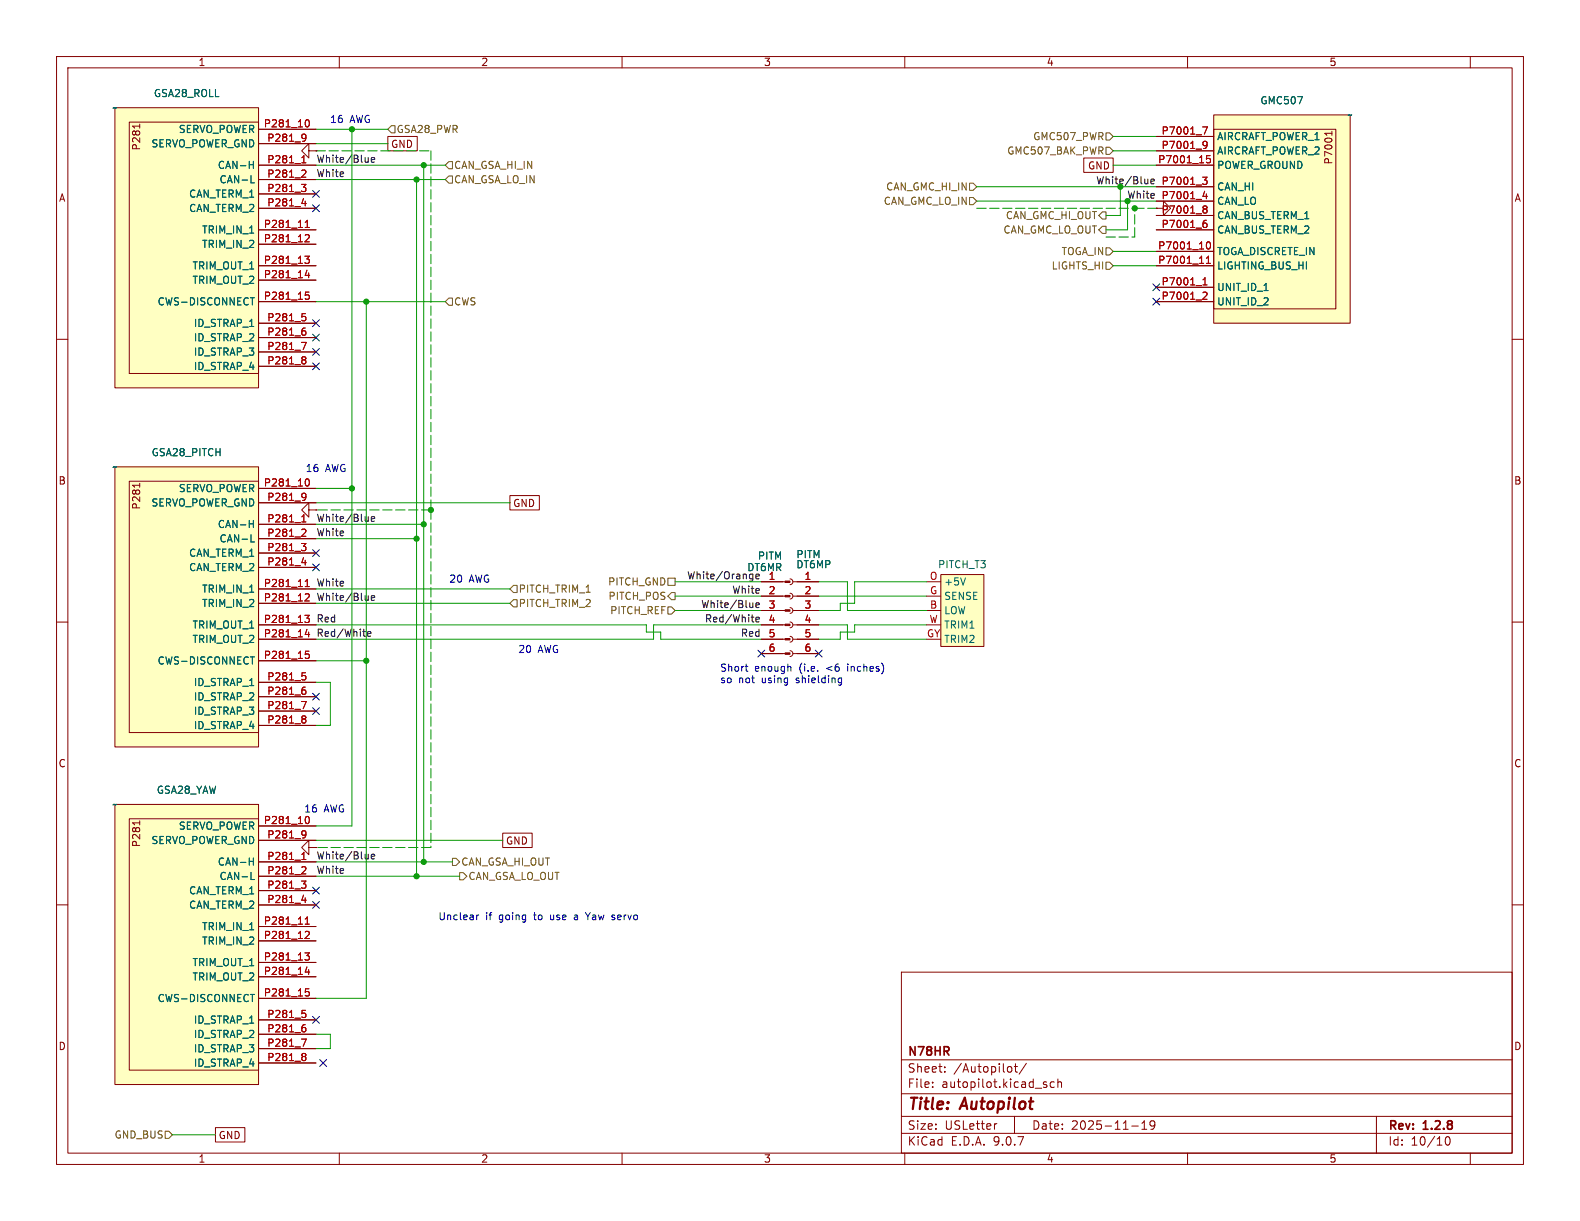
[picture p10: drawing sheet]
<svg xmlns="http://www.w3.org/2000/svg" width="279mm" height="216mm" viewBox="0 0 279 216" stroke-linecap="round" stroke-linejoin="round" font-family="sans-serif">
<g fill="none" stroke="#840000" stroke-width=".18">
<path d="M10 10h259.4v195.9h-259.4zM12 12h255.4v191.9h-255.4zM60 10v2M110 10v2M160 10v2M210 10v2M260 10v2M10 60h2M267.4 60h2M10 110h2M267.4 110h2M10 160h2"/>
<path d="M159.4 171.9h108v32h-108zM267.4 160h2M159.4 197.4h108M159.4 193.4h108M159.4 187.4h108M164.9 192.1v.2M164.9 191.4v.1M167.1 189.4v.2M167.1 188.7v.1M176.3 198.7l-.3 .1M178.6 188.6l.3 .3v.4l-.3 .3M179.4 188.6h.5"/>
<path d="M179.4 197.4v3M179.6 188.1v1.3l.3 .2M181.5 188l-1.3 1.9M184.7 191.8l.4 .1v.2l-.2 .2h-.3M184.7 191.3l.4 .1M186.4 191.4l-.4-.1-.3 .3v.4l.2 .2h.5M187.1 191.4l.2-.1 .3 .1 .1 .9M187.1 190.8v1.5M200.1 199.1h1.2M201.9 199.7h.9M201.9 198.6l.5-.4v1.5M204.2 198.8l-.3 .3h-.3l-.2-.3 .1-.5 .4-.1 .2 .1a.99 .99 0 0 1-.3 1.4h-.3"/>
<path d="M243.4 197.4v6.5M60 203.9v2M110 203.9v2M159.4 200.4h108M160 203.9v2M210 203.9v2M255.7 201.1l.2-.1a.81 .81 0 0 1 .6 .6 .81 .81 0 0 1-.3 .8l-.1 .1a.81 .81 0 0 1-.4-1.4zM260 203.9v2"/>
</g>
<g fill="#ffffc2">
<path d="M214.6 20.3h24.2v36.9h-24.2z"/>
<path d="M214.6 22.9h21.6v31.7h-21.6z"/>
</g>
<g fill="none" stroke="#840000" stroke-width=".18">
<path d="M204.5 24.1h10.1M204.5 26.7h10.1M204.5 29.2h10.1M204.5 33h10.1M204.5 35.6h10.1M204.5 38.1h10.1M214.6 20.3h24.2v36.9h-24.2zM214.6 22.9h21.6v31.7h-21.6zM235.5 23.2v.7M235.5 23.6h-1.2l.3 .2M204.5 40.6h10.1M204.5 44.5h10.1"/>
<path d="M204.5 47h10.1M204.5 50.8h10.1M204.5 53.3h10.1"/>
</g>
<g fill="none" stroke="#a90000" stroke-width=".18">
<path d="M212.7 22.4h.8l-.5 1.3M212.7 31.3h.8l-.5 .5 .4 .1 .1 .5-.3 .2h-.4M212.8 25h.4l.2 .1a.84 .84 0 0 1-.3 1.2h-.3M212.8 36.5l.4-.1 .2 .1 .1 .2-.3 .3M212.8 39.5l.4-.1 .3 .3-.2 .5h-.5M212.8 36.9l.2 .1M213 37h.2M213 37h-.2M213 33.8l-.3 .9h.8M213.2 37l.3 .2-.1 .4-.2 .1-.4-.1M213.3 34.3v.8M213.3 39l-.4 .1"/>
<path d="M213.5 25.5l-.3 .3-.4-.1M214 27.5h-.6l-.1 .6 .2-.1 .4 .1 .2 .1-.1 .5-.2 .1-.5-.1M212.7 50.4h.8M212.7 49.5l.4-.4v1.3M212.9 51.7h.4l.2 .3-.8 .9h.8M213.3 46.6h.8M213.3 45.7l.4-.4v1.3M213.5 42.8h.1a.68 .68 0 0 1 .5 .6 .68 .68 0 0 1-.5 .6 .84 .84 0 0 1-.1-1.2z"/>
</g>
<g fill="#ffffc2">
<path d="M20.3 82.6h25.4v49.5h-25.4z"/>
<path d="M22.9 85.1h22.8v44.4h-22.8z"/>
</g>
<g fill="none" stroke="#840000" stroke-width=".18">
<path d="M20.3 82.6h25.4v49.5h-25.4zM22.9 85.1h22.8v44.4h-22.8zM24.7 85.4v.8M45.7 86.4h10.2M45.7 88.9h10.2M45.7 92.7h10.2M45.7 95.3h10.2M45.7 97.8h10.2M54.6 90.2v-1.3l-1.3 1.3 1.3 1.2v-1.2h1.3M55.9 90.2h.1M45.7 100.3h10.2M45.7 104.1h10.2"/>
<path d="M45.7 106.7h10.2M45.7 110.5h10.2M45.7 113h10.2M45.7 116.8h10.2M45.7 120.7h10.2M45.7 123.2h10.2M45.7 125.7h10.2M45.7 128.3h10.2M54.6 149.9v-1.3l-1.3 1.3 1.3 1.2v-1.2h1.3M55.9 149.9h.1"/>
</g>
<g fill="none" stroke="#a90000" stroke-width=".18">
<path d="M53.3 96.1h.8l-.4 .5 .3 .1 .1 .4-.2 .3h-.4M53.4 92.3h.7M53.4 99.5h.8M53.5 91.3l.2-.3v1.3M53.6 93.6h.4l.1 .3-.8 .9h.8M53.6 87.2l.4 .1a.84 .84 0 0 1-.3 1.2M54 99.1v.8M54.1 87.8l-.2 .2h-.3M54.2 84.7h.1a.68 .68 0 0 1 .4 .6 .68 .68 0 0 1-.4 .6h-.1M53.4 119h.6M53.6 119.4h.3l.2 .3-.1 .5h-.4M53.9 108.8h.8l-.4 .5 .3 .1 .1 .4-.2 .3h-.4"/>
<path d="M54 103.7h.7M54 102.8l.3-.3v1.2M54 115.2h.6M54.2 105l.4 .1 .1 .3-.8 .9h.8M54.2 115.6h.3l.2 .3-.1 .5h-.4M54.3 111.3l-.3 .9h.8M54.6 111.8v.8M53.3 124h.9l-.6 1.3M53.6 122h.3l.2 .2-.1 .5-.4 .1M53.6 126.6h.3l.2 .2-.2 .3M53.6 127.1h.3M53.7 121.5h.3"/>
<path d="M53.9 127.1l.2 .3v.2l-.1 .2-.4 .1"/>
</g>
<path d="M44.1 92.6h.7M44.4 95.8h.6M44.8 92v1.3M44.3 116.1h.7" fill="none" stroke="#006464" stroke-width=".18"/>
<path d="M166.4 101.6h7.6v12.7h-7.6z" fill="#ffffc2"/>
<path d="M163.8 102.9h2.6M163.8 105.4h2.6M163.8 108h2.6M166.4 101.6h7.6v12.7h-7.6z" fill="none" stroke="#840000" stroke-width=".18"/>
<path d="M170.7 102.2l-.4 1.2" fill="none" stroke="#006464" stroke-width=".18"/>
<g fill="#ffffc2">
<path d="M20.3 142.2h25.4v49.6h-25.4z"/>
<path d="M22.9 144.8h22.8v44.4h-22.8z"/>
</g>
<g fill="none" stroke="#840000" stroke-width=".18">
<path d="M54.6 26.7v-1.3l-1.3 1.3 1.3 1.2v-1.2h1.3M55.9 26.7h.1M20.3 142.2h25.4v49.6h-25.4zM22.9 144.8h22.8v44.4h-22.8zM24.7 145.1v.8M45.7 146.1h10.2M45.7 148.6h10.2M45.7 152.4h10.2M45.7 154.9h10.2M45.7 157.5h10.2M45.7 160h10.2M45.7 163.8h10.2"/>
<path d="M45.7 166.4h10.2M45.7 170.2h10.2M45.7 172.7h10.2M45.7 176.5h10.2M45.7 180.3h10.2M45.7 182.9h10.2M45.7 185.4h10.2M45.7 188h10.2"/>
</g>
<g fill="none" stroke="#a90000" stroke-width=".18">
<path d="M53.3 155.8h.8l-.4 .5 .3 .1 .1 .4-.2 .3h-.4M53.4 152h.7M53.4 159.2h.8M53.5 151l.2-.3v1.3M53.6 153.3h.4l.1 .3-.8 .9h.8M53.6 146.9l.4 .1a.84 .84 0 0 1-.3 1.2M54 158.8v.8M54.1 147.4l-.2 .3h-.3M54.6 144.5a.69 .69 0 0 1-.3 1.1h-.1M53.4 178.7h.6M53.6 179.1h.3l.2 .3-.1 .5h-.4M53.9 168.5h.8l-.4 .5 .3 .1 .1 .4-.2 .3h-.4"/>
<path d="M54 163.4h.7M54 162.5l.3-.4v1.3M54 174.8h.6M54.2 164.7h.4l.1 .3-.8 1h.8M54.2 175.3h.3l.2 .3-.1 .4-.4 .1M54.3 171l-.3 .9h.8M54.6 171.5v.8M53.3 183.7h.9l-.6 1.3M53.6 181.7h.3l.2 .2-.1 .4-.4 .2M53.6 186.3h.3l.2 .2-.2 .3M53.6 186.8h.3M53.7 181.2h.3"/>
<path d="M53.9 186.8l.2 .3v.2l-.1 .2h-.4"/>
</g>
<path d="M44.1 152.3h.7M44.4 155.5h.6M44.8 151.7v1.3M44.3 175.8h.7" fill="none" stroke="#006464" stroke-width=".18"/>
<g fill="#ffffc2">
<path d="M20.3 19.1h25.4v49.5h-25.4z"/>
<path d="M22.9 21.6h22.8v44.4h-22.8z"/>
</g>
<g fill="none" stroke="#840000" stroke-width=".18">
<path d="M20.3 19.1h25.4v49.5h-25.4zM22.9 21.6h22.8v44.4h-22.8zM24.7 21.9v.8M45.7 22.9h10.2M45.7 25.4h10.2M45.7 29.2h10.2M45.7 31.8h10.2M45.7 34.3h10.2M45.7 36.8h10.2M55.9 26.7h.1M68.6 24.1h5.2v2.6h-5.2zM191.6 27.9h5.2v2.6h-5.2z"/>
<path d="M204.5 36.8h1.2v-1.2l1.3 1.2-1.3 1.3v-1.3M204.5 36.8h.1M204.5 29.2h10.1M204.5 24.1h10.1M204.5 26.7h10.1M204.5 33h10.1M204.5 35.6h10.1M204.5 38.1h10.1M45.7 40.6h10.2M45.7 43.2h10.2M45.7 47h10.2M45.7 49.5h10.2"/>
<path d="M45.7 53.3h10.2M45.7 57.2h10.2M45.7 59.7h10.2M204.5 40.6h10.1M204.5 47h10.1M204.5 53.3h10.1M204.5 44.5h10.1M204.5 50.8h10.1M45.7 62.2h10.2M45.7 64.8h10.2M45.7 86.4h10.2M45.7 88.9h10.2"/>
<path d="M45.7 92.7h10.2M45.7 95.3h10.2M45.7 97.8h10.2M55.9 90.2h.1M90.2 87.6h5.2v2.6h-5.2zM45.7 110.5h10.2M45.7 113h10.2M45.7 100.3h10.2M45.7 104.1h10.2M45.7 106.7h10.2M45.7 116.8h10.2M134.6 102.9h4.2"/>
<path d="M134.6 105.4h4.2M134.6 108h4.2M134.6 110.5h4.2M134.6 113h4.2M134.6 115.6h4.2M139.7 102.4l.4 .1 .1 .4-.1 .3-.4 .2M139.7 104.9l.4 .2 .1 .3-.1 .4-.4 .1M139.7 107.4l.4 .2 .1 .4-.1 .3-.4 .2M139.7 110l.4 .1 .1 .4-.1 .3-.4 .2M139.7 112.5l.4 .2 .1 .3-.1 .4-.4 .1M139.7 115.1l.4 .1 .1 .4-.1 .3-.4 .2M140.2 102.9h4.6"/>
<path d="M140.2 105.4h4.6M140.2 108h4.6M140.2 110.5h4.6M140.2 113h4.6M140.2 115.6h4.6M45.7 120.7h10.2M45.7 123.2h10.2M45.7 125.7h10.2M45.7 128.3h10.2M45.7 146.1h10.2M45.7 148.6h10.2M45.7 152.4h10.2"/>
<path d="M45.7 154.9h10.2M45.7 157.5h10.2M55.9 149.9h.1M88.9 147.3h5.2v2.6h-5.2zM45.7 160h10.2M45.7 163.8h10.2M45.7 166.4h10.2M45.7 170.2h10.2M45.7 172.7h10.2M45.7 176.5h10.2M38.1 199.4h5.2v2.5h-5.2zM45.7 180.3h10.2"/>
<path d="M45.7 182.9h10.2M45.7 185.4h10.2M45.7 188h10.2"/>
</g>
<g fill="none" stroke="#a90000" stroke-width=".18">
<path d="M53.3 32.6h.8l-.4 .5 .3 .1 .1 .4-.2 .3h-.4M53.4 28.8h.7M53.4 36h.8M53.5 27.8l.2-.3v1.3M53.6 30.1h.4l.1 .3-.8 .9h.8M53.6 23.7l.4 .1a.84 .84 0 0 1-.3 1.2M54 35.6v.8M54 39.3l.3-.3v1.2M54.1 24.3l-.2 .2h-.3M54.2 21.2h.1a.68 .68 0 0 1 .4 .6 .68 .68 0 0 1-.4 .6h-.1M212.7 22.4h.8l-.5 1.3M212.7 31.3h.8l-.5 .5 .4 .1 .1 .5-.3 .2h-.4"/>
<path d="M212.8 39.5l.4-.1 .3 .3-.2 .5h-.5M212.8 25h.4l.2 .1a.84 .84 0 0 1-.3 1.2h-.3M212.8 36.5l.4-.1 .2 .1 .1 .2-.3 .3M212.8 36.9l.2 .1M213 37h.2M213 37h-.2M213 33.8l-.3 .9h.8M213.2 37l.3 .2-.1 .4-.2 .1-.4-.1M213.3 34.3v.8M213.3 39l-.4 .1M213.5 25.5l-.3 .3-.4-.1M214 27.5h-.6l-.1 .6 .2-.1 .4 .1 .2 .1-.1 .5-.2 .1-.5-.1"/>
<path d="M53.4 55.5h.6M53.6 55.9h.3l.2 .3-.1 .5h-.4M53.6 58.5h.3l.2 .2-.1 .5-.4 .1M53.7 58h.3M53.9 45.3h.8l-.4 .5 .3 .1 .1 .4-.2 .3h-.4M54 40.2h.7M54 51.7h.6M54.2 41.5l.4 .1 .1 .3-.8 .9h.8M54.2 52.1h.3l.2 .3-.1 .5h-.4M54.3 47.8l-.3 .9h.8M54.6 48.3v.8M212.7 50.4h.8"/>
<path d="M212.7 49.5l.4-.4v1.3M212.9 51.7h.4l.2 .3-.8 .9h.8M213.3 46.6h.8M213.3 45.7l.4-.4v1.3M213.5 42.8h.1a.68 .68 0 0 1 .5 .6 .68 .68 0 0 1-.5 .6 .84 .84 0 0 1-.1-1.2zM53.3 60.5h.9l-.6 1.3M53.6 63.1h.3l.2 .2-.2 .3M53.6 63.6h.3M53.9 63.6l.2 .3v.2l-.1 .2-.4 .1M53.3 96.1h.8l-.4 .5 .3 .1 .1 .4-.2 .3h-.4M53.4 92.3h.7M53.4 99.5h.8"/>
<path d="M53.5 91.3l.2-.3v1.3M53.6 93.6h.4l.1 .3-.8 .9h.8M53.6 87.2l.4 .1a.84 .84 0 0 1-.3 1.2M54 99.1v.8M54.1 87.8l-.2 .2h-.3M54.2 84.7h.1a.68 .68 0 0 1 .4 .6 .68 .68 0 0 1-.4 .6h-.1M53.4 119h.6M53.6 119.4h.3l.2 .3-.1 .5h-.4M53.9 108.8h.8l-.4 .5 .3 .1 .1 .4-.2 .3h-.4M54 102.8l.3-.3v1.2M54 103.7h.7M54 115.2h.6"/>
<path d="M54.2 105l.4 .1 .1 .3-.8 .9h.8M54.2 115.6h.3l.2 .3-.1 .5h-.4M54.3 111.3l-.3 .9h.8M54.6 111.8v.8M53.3 124h.9l-.6 1.3M53.6 122h.3l.2 .2-.1 .5-.4 .1M53.6 126.6h.3l.2 .2-.2 .3M53.6 127.1h.3M53.7 121.5h.3M53.9 127.1l.2 .3v.2l-.1 .2-.4 .1M53.3 155.8h.8l-.4 .5 .3 .1 .1 .4-.2 .3h-.4M53.4 152h.7"/>
<path d="M53.4 159.2h.8M53.5 151l.2-.3v1.3M53.6 153.3h.4l.1 .3-.8 .9h.8M53.6 146.9l.4 .1a.84 .84 0 0 1-.3 1.2M54 158.8v.8M54.1 147.4l-.2 .3h-.3M54.6 144.5a.69 .69 0 0 1-.3 1.1h-.1M53.4 178.7h.6M53.6 179.1h.3l.2 .3-.1 .5h-.4M53.9 168.5h.8l-.4 .5 .3 .1 .1 .4-.2 .3h-.4M54 162.5l.3-.4v1.3M54 163.4h.7"/>
<path d="M54 174.8h.6M54.2 164.7h.4l.1 .3-.8 1h.8M54.2 175.3h.3l.2 .3-.1 .4-.4 .1M54.3 171l-.3 .9h.8M54.6 171.5v.8M53.3 183.7h.9l-.6 1.3M53.6 181.7h.3l.2 .2-.1 .4-.4 .2M53.6 186.3h.3l.2 .2-.2 .3M53.6 186.8h.3M53.7 181.2h.3M53.9 186.8l.2 .3v.2l-.1 .2h-.4"/>
</g>
<path d="M44.1 29.1h.7M44.4 32.3h.6M44.8 28.5v1.3M44.3 52.6h.7M44.1 92.6h.7M44.4 95.8h.6M44.8 92v1.3M44.3 116.1h.7M44.1 152.3h.7M44.4 155.5h.6M44.8 151.7v1.3M44.3 175.8h.7" fill="none" stroke="#006464" stroke-width=".18"/>
<g fill="#840000" stroke="#840000" stroke-width=".18">
<path d="M138.8 102.7h.9v.3h-.9z"/>
<path d="M138.8 105.3h.9v.2h-.9z"/>
<path d="M138.8 107.8h.9v.3h-.9z"/>
<path d="M138.8 110.4h.9v.2h-.9z"/>
<path d="M138.8 112.9h.9v.3h-.9z"/>
<path d="M138.8 115.4h.9v.3h-.9z"/>
</g>
<g fill="none" stroke="#725600" stroke-width=".18">
<path d="M68.6 22.9l.6-.7h.6v1.3h-.6zM78.7 31.8l.7-.7h.6v1.3h-.6zM79.4 28.6h.6v1.2h-.6l-.7-.6zM171.4 32.4h.7l.6 .6-.6 .7h-.7zM171.4 34.9h.7l.6 .7-.6 .6h-.7zM194.9 37.5h.7v1.2h-.7l-.6-.6zM195.6 26h.6l.6 .7-.6 .6h-.6zM195.6 23.5h.6l.6 .6-.6 .7h-.6zM78.7 53.3l.7-.6h.6v1.3h-.6zM194.9 40h.7v1.3h-.7l-.6-.7zM195.6 46.4h.6l.6 .6-.6 .6h-.6zM195.6 43.8h.6l.6 .7-.6 .6h-.6z"/>
<path d="M90.8 106h.6v1.3h-.6l-.6-.6zM90.8 103.5h.6v1.3h-.6l-.6-.7zM118.1 107.3h.6l.7 .7-.7 .6h-.6zM118.1 102.2h1.3v1.3h-1.3zM118.7 104.8h.7v1.2h-.7l-.6-.6zM80 151.8h.6l.7 .6-.7 .6h-.6zM81.3 154.3h.6l.6 .6-.6 .7h-.6zM29.2 200h.6l.7 .7-.7 .6h-.6z"/>
</g>
<g fill="none" stroke="#0f0f0f" stroke-width=".18">
<path d="M65.1 27.9v.8M65.1 28.6l-.2 .1M65.7 28.3l.6-.1-.1-.3h-.4l-.1 .1v.6h.5M203 31.7v.8M203 32.4l-.2 .1M203.5 32.1l.6-.1v-.3h-.4l-.2 .1 .1 .6h.5M65.1 91.4v.8M65.1 92.1l-.2 .1M65.7 91.8l.6-.1-.1-.3h-.4l-.1 .1v.6h.5M65 112.1l.6-.1-.1-.3h-.3l-.2 .2 .1 .6h.4M65.1 105.3v.9M65.1 106l-.2 .2"/>
<path d="M65.7 105.7l.6-.1-.1-.2-.4-.1-.1 .2v.6h.5M133.1 101.5v1l-.1 .2-.3 .1M133.1 106.6v.8M133.1 102.3l-.3 .1M133.1 107.3l-.2 .1M133.7 101.7v.6h.5M133.7 107l.6-.1-.1-.2-.3-.1-.2 .2v.6h.5M133.7 109.6l.6-.2-.1-.2-.3-.1-.2 .2v.6h.5M134.3 101.8l-.6 .1M65.1 151v.9M65.1 151.8l-.2 .1M65.7 151.5l.6-.2-.1-.2-.4-.1-.1 .2v.6h.5"/>
</g>
<g fill="none" stroke="#009600" stroke-width=".18">
<path d="M55.9 29.2h22.8M55.9 25.4h12.7M55.9 31.8h22.8M55.9 22.9h12.7M62.2 22.9v123.2h-6.3M73.7 31.8v123.1M74.9 29.2v123.2M172.7 33h31.8M172.7 35.6h31.8M196.8 29.2h7.7M196.8 26.7h7.7M196.8 24.1h7.7"/>
<path d="M198.1 33v5.1h-2.5M199.4 35.6v5h-3.8M55.9 53.3h22.8M64.8 53.3v123.2h-8.9M196.8 44.5h7.7M196.8 47h7.7M55.9 86.4h6.3M55.9 95.3h17.8M55.9 92.7h19M55.9 88.9h34.3M55.9 110.5h58.4v1.3h2.5v1.2h17.8M55.9 116.8h8.9"/>
<path d="M55.9 106.7h34.3M55.9 104.1h34.3M119.4 108h15.2M119.4 105.4h15.2M119.4 102.9h15.2M134.6 110.5h-19v2.5h-59.7M144.8 102.9h5.1v5.1h13.9M144.8 110.5h5.1v2.5h13.9M144.8 105.4h19M163.8 110.5h-12.7v1.3h-2.5v1.2h-3.8M163.8 102.9h-12.7v3.8h-2.5v1.3h-3.8M55.9 120.7h2.5v7.6h-2.5"/>
<path d="M55.9 154.9h25.4M55.9 152.4h24.1M55.9 148.6h33M55.9 182.9h2.5v2.5h-2.5M30.5 200.7h7.6"/>
</g>
<path d="M55.9 26.7h20.3M76.2 26.7v63.5M172.7 36.8h28M200.7 36.8h3.8M195.6 41.9h5.1M200.7 41.9v-5.1M76.2 90.2v59.7M76.2 90.2h-20.3M76.2 149.9h-20.3" fill="none" stroke="#009600" stroke-width=".18" stroke-dasharray="1.7 .6"/>
<g fill="none" stroke="#000084" stroke-width=".18">
<path d="M55.3 33.7l1.2 1.2M55.3 36.2l1.2 1.2M56.5 33.7l-1.2 1.2M56.5 36.2l-1.2 1.2M55.3 56.5l1.2 1.3M55.3 59.1l1.2 1.2M56.5 56.5l-1.2 1.3M56.5 59.1l-1.2 1.2M203.9 50.2l1.2 1.2M203.9 52.7l1.2 1.2M205.1 50.2l-1.2 1.2M205.1 52.7l-1.2 1.2"/>
<path d="M55.3 64.2l1.2 1.2M55.3 61.6l1.2 1.2M56.5 64.2l-1.2 1.2M56.5 61.6l-1.2 1.2M55.3 99.7l1.2 1.2M55.3 97.2l1.2 1.2M56.5 99.7l-1.2 1.2M56.5 97.2l-1.2 1.2M134 115l1.2 1.2M135.2 115l-1.2 1.2M144.2 115l1.2 1.2M145.4 115l-1.2 1.2"/>
<path d="M55.3 125.1l1.2 1.2M55.3 122.6l1.2 1.2M56.5 125.1l-1.2 1.2M56.5 122.6l-1.2 1.2M55.3 159.4l1.2 1.2M55.3 156.9l1.2 1.2M56.5 159.4l-1.2 1.2M56.5 156.9l-1.2 1.2M55.3 179.7l1.2 1.2M56.5 179.7l-1.2 1.2M56.5 187.4l1.3 1.2M57.8 187.4l-1.3 1.2"/>
</g>
<g fill="none" stroke="#0000c2" stroke-width=".18">
<path d="M131.8 117.8h.5M132 118.6l.3 .1M139.8 117.9l.1 .8M148.5 119.9h.3M148.8 119.9v1l-.1 .2-.3 .1M148.8 120.7h-.3M84.3 161.8v.8M84.7 161.8l-.4 .2M101.7 161.8h-.1M101.7 162.2l-.2 .1 .2 .3M103.5 161.4l.5 .6M108.6 162.2l.1 .2"/>
<path d="M108.6 161.8h.1M108.7 162.5l-.1 .1"/>
</g>
<g fill="#009600" stroke="#009600" stroke-width=".18">
<circle cx="74.9" cy="29.2" r=".46"/>
<circle cx="73.7" cy="31.8" r=".46"/>
<circle cx="62.2" cy="22.9" r=".46"/>
<circle cx="64.8" cy="116.8" r=".46"/>
<circle cx="74.9" cy="152.4" r=".46"/>
<circle cx="73.7" cy="154.9" r=".46"/>
<circle cx="62.2" cy="86.4" r=".46"/>
<circle cx="74.9" cy="92.7" r=".46"/>
<circle cx="73.7" cy="95.3" r=".46"/>
<circle cx="76.2" cy="90.2" r=".46"/>
<circle cx="64.8" cy="53.3" r=".46"/>
<circle cx="200.7" cy="36.8" r=".46"/>
<circle cx="199.4" cy="35.6" r=".46"/>
<circle cx="198.1" cy="33" r=".46"/>
</g>
<g font-size="2.8" fill="#840000">
<text x="160.4" y="196.8">Title:</text>
<text x="170.1" y="196.8">Autopilot</text>
</g>
<g font-size="2.1" fill="#840000">
<text x="160.4" y="189.9">Sheet:</text>
<text x="160.4" y="187.1">N78HR</text>
<text x="168.6" y="189.9">/Autopilot/</text>
<text x="160.4" y="192.6">File:</text>
<text x="166.5" y="192.6">autopilot.kicad_sch</text>
<text x="160.4" y="202.8">KiCad</text>
<text x="160.4" y="200">Size:</text>
<text x="167.1" y="200">USLetter</text>
<text x="168.1" y="202.8">E.D.A.</text>
<text x="175.7" y="202.8">9.0.7</text>
<text x="182.4" y="200">Date:</text>
<text x="189.4" y="200">2025-11-19</text>
<text x="245.4" y="200.2">Rev:</text>
<text x="245.4" y="202.8">Id:</text>
<text x="249.5" y="202.8">10/10</text>
<text x="251.8" y="200.2">1.2.8</text>
</g>
<g font-size="1.8" fill="#840000">
<text x="35" y="11.9">1</text>
<text x="85" y="11.9">2</text>
<text x="135" y="11.9">3</text>
<text x="185" y="11.9">4</text>
<text x="235" y="11.9">5</text>
<text x="25" y="26.7" transform="rotate(-90 25 26.7)">P281</text>
<text x="69.1" y="26.4">GND</text>
<text x="235.8" y="29.2" transform="rotate(-90 235.8 29.2)">P7001</text>
<text x="10.3" y="35.9">A</text>
<text x="192.3" y="30.2">GND</text>
<text x="267.7" y="35.9">A</text>
<text x="10.3" y="85.9">B</text>
<text x="90.6" y="89.9">GND</text>
<text x="267.7" y="85.9">B</text>
<text x="25" y="90.2" transform="rotate(-90 25 90.2)">P281</text>
<text x="10.3" y="135.9">C</text>
<text x="267.7" y="135.9">C</text>
<text x="25" y="149.9" transform="rotate(-90 25 149.9)">P281</text>
<text x="89.4" y="149.5">GND</text>
<text x="10.3" y="185.9">D</text>
<text x="267.7" y="185.9">D</text>
<text x="38.6" y="201.6">GND</text>
<text x="35" y="205.8">1</text>
<text x="85" y="205.8">2</text>
<text x="135" y="205.8">3</text>
<text x="185" y="205.8">4</text>
<text x="235" y="205.8">5</text>
</g>
<g font-size="1.8" fill="#006464">
<text x="27.1" y="17.4">GSA28_ROLL</text>
<text x="19.8" y="19.9">~</text>
<text x="31.5" y="23.7">SERVO_POWER</text>
<text x="222.8" y="18.6">GMC507</text>
<text x="238.2" y="21.2">~</text>
<text x="26.7" y="26.3">SERVO_POWER_GND</text>
<text x="215.1" y="25">AIRCRAFT_POWER_1</text>
<text x="215.1" y="27.5">AIRCRAFT_POWER_2</text>
<text x="33.3" y="35.2">CAN_TERM_1</text>
<text x="38.4" y="30.1">CAN-H</text>
<text x="38.7" y="32.6">CAN-L</text>
<text x="215.1" y="30.1">POWER_GROUND</text>
<text x="215.1" y="33.9">CAN_HI</text>
<text x="33.3" y="37.7">CAN_TERM_2</text>
<text x="35.6" y="41.5">TRIM_IN_1</text>
<text x="215.1" y="36.4">CAN_LO</text>
<text x="215.1" y="39">CAN_BUS_TERM_1</text>
<text x="215.1" y="41.5">CAN_BUS_TERM_2</text>
<text x="33.9" y="47.9">TRIM_OUT_1</text>
<text x="35.6" y="44">TRIM_IN_2</text>
<text x="215.1" y="45.3">TOGA_DISCRETE_IN</text>
<text x="215.1" y="47.9">LIGHTING_BUS_HI</text>
<text x="33.9" y="50.4">TRIM_OUT_2</text>
<text x="215.1" y="51.7">UNIT_ID_1</text>
<text x="27.8" y="54.2">CWS-DISCONNECT</text>
<text x="34.2" y="58">ID_STRAP_1</text>
<text x="215.1" y="54.2">UNIT_ID_2</text>
<text x="34.2" y="60.6">ID_STRAP_2</text>
<text x="34.2" y="63.1">ID_STRAP_3</text>
<text x="34.2" y="65.6">ID_STRAP_4</text>
<text x="19.8" y="83.4">~</text>
<text x="26.7" y="80.9">GSA28_PITCH</text>
<text x="26.7" y="89.8">SERVO_POWER_GND</text>
<text x="31.5" y="87.2">SERVO_POWER</text>
<text x="38.4" y="93.6">CAN-H</text>
<text x="33.3" y="98.7">CAN_TERM_1</text>
<text x="33.3" y="101.2">CAN_TERM_2</text>
<text x="38.7" y="96.1">CAN-L</text>
<text x="132" y="101.2">DT6MR</text>
<text x="133.9" y="99.2">PITM</text>
<text x="140.7" y="100.7">DT6MP</text>
<text x="140.7" y="98.9">PITM</text>
<text x="165.8" y="100.7">PITCH_T3</text>
<text x="35.6" y="105">TRIM_IN_1</text>
<text x="35.6" y="107.5">TRIM_IN_2</text>
<text x="166.9" y="103.7">+5V</text>
<text x="166.9" y="106.3">SENSE</text>
<text x="33.9" y="111.4">TRIM_OUT_1</text>
<text x="33.9" y="113.9">TRIM_OUT_2</text>
<text x="166.9" y="108.8">LOW</text>
<text x="166.9" y="111.4">TRIM1</text>
<text x="166.9" y="113.9">TRIM2</text>
<text x="27.8" y="117.7">CWS-DISCONNECT</text>
<text x="34.2" y="121.5">ID_STRAP_1</text>
<text x="34.2" y="124.1">ID_STRAP_2</text>
<text x="34.2" y="126.6">ID_STRAP_3</text>
<text x="34.2" y="129.1">ID_STRAP_4</text>
<text x="19.8" y="143.1">~</text>
<text x="27.6" y="140.6">GSA28_YAW</text>
<text x="26.7" y="149.5">SERVO_POWER_GND</text>
<text x="31.5" y="146.9">SERVO_POWER</text>
<text x="38.4" y="153.3">CAN-H</text>
<text x="38.7" y="155.8">CAN-L</text>
<text x="33.3" y="158.3">CAN_TERM_1</text>
<text x="33.3" y="160.9">CAN_TERM_2</text>
<text x="35.6" y="164.7">TRIM_IN_1</text>
<text x="35.6" y="167.2">TRIM_IN_2</text>
<text x="33.9" y="171">TRIM_OUT_1</text>
<text x="33.9" y="173.6">TRIM_OUT_2</text>
<text x="27.8" y="177.4">CWS-DISCONNECT</text>
<text x="34.2" y="181.2">ID_STRAP_1</text>
<text x="34.2" y="183.7">ID_STRAP_2</text>
<text x="34.2" y="186.3">ID_STRAP_3</text>
<text x="34.2" y="188.8">ID_STRAP_4</text>
</g>
<g font-size="1.8" fill="#a90000">
<text x="46.6" y="22.6">P281_10</text>
<text x="205.3" y="23.9">P7001_7</text>
<text x="47.2" y="25.1">P281_9</text>
<text x="47.2" y="29">P281_1</text>
<text x="204.7" y="29">P7001_15</text>
<text x="205.3" y="26.4">P7001_9</text>
<text x="47.2" y="31.5">P281_2</text>
<text x="47.2" y="34">P281_3</text>
<text x="205.3" y="32.8">P7001_3</text>
<text x="205.3" y="35.3">P7001_4</text>
<text x="46.6" y="40.4">P281_11</text>
<text x="47.2" y="36.6">P281_4</text>
<text x="205.3" y="37.8">P7001_8</text>
<text x="205.3" y="40.4">P7001_6</text>
<text x="46.6" y="42.9">P281_12</text>
<text x="46.6" y="46.7">P281_13</text>
<text x="204.7" y="44.2">P7001_10</text>
<text x="204.7" y="46.7">P7001_11</text>
<text x="46.6" y="49.3">P281_14</text>
<text x="46.6" y="53.1">P281_15</text>
<text x="205.3" y="50.5">P7001_1</text>
<text x="205.3" y="53.1">P7001_2</text>
<text x="47.2" y="56.9">P281_5</text>
<text x="47.2" y="59.4">P281_6</text>
<text x="47.2" y="62">P281_7</text>
<text x="47.2" y="64.5">P281_8</text>
<text x="46.6" y="86.1">P281_10</text>
<text x="47.2" y="88.6">P281_9</text>
<text x="47.2" y="92.5">P281_1</text>
<text x="47.2" y="95">P281_2</text>
<text x="47.2" y="97.5">P281_3</text>
<text x="47.2" y="100.1">P281_4</text>
<text x="46.6" y="103.9">P281_11</text>
<text x="46.6" y="106.4">P281_12</text>
<text x="135.8" y="102.6">1</text>
<text x="135.8" y="105.2">2</text>
<text x="135.8" y="107.7">3</text>
<text x="142.2" y="102.6">1</text>
<text x="142.2" y="105.2">2</text>
<text x="142.2" y="107.7">3</text>
<text x="164.3" y="102.6">O</text>
<text x="164.4" y="105.2">G</text>
<text x="164.4" y="107.7">B</text>
<text x="46.6" y="110.2">P281_13</text>
<text x="46.6" y="112.8">P281_14</text>
<text x="135.8" y="110.2">4</text>
<text x="135.8" y="112.8">5</text>
<text x="142.2" y="110.2">4</text>
<text x="142.2" y="112.8">5</text>
<text x="163.8" y="112.8">GY</text>
<text x="164.3" y="110.2">W</text>
<text x="46.6" y="116.6">P281_15</text>
<text x="135.8" y="115.3">6</text>
<text x="142.2" y="115.3">6</text>
<text x="47.2" y="120.4">P281_5</text>
<text x="47.2" y="122.9">P281_6</text>
<text x="47.2" y="125.5">P281_7</text>
<text x="47.2" y="128">P281_8</text>
<text x="53.7" y="143.9">16</text>
<text x="46.6" y="145.8">P281_10</text>
<text x="47.2" y="148.3">P281_9</text>
<text x="47.2" y="152.1">P281_1</text>
<text x="47.2" y="154.7">P281_2</text>
<text x="47.2" y="157.2">P281_3</text>
<text x="47.2" y="159.8">P281_4</text>
<text x="46.6" y="163.6">P281_11</text>
<text x="46.6" y="166.1">P281_12</text>
<text x="46.6" y="169.9">P281_13</text>
<text x="46.6" y="172.5">P281_14</text>
<text x="46.6" y="176.3">P281_15</text>
<text x="47.2" y="180.1">P281_5</text>
<text x="47.2" y="182.6">P281_6</text>
<text x="47.2" y="185.2">P281_7</text>
<text x="47.2" y="187.7">P281_8</text>
</g>
<g font-size="1.8" fill="#0000c2">
<text x="58.3" y="21.9">16</text>
<text x="61.9" y="21.9">AWG</text>
<text x="54" y="83.7">16</text>
<text x="57.5" y="83.7">AWG</text>
<text x="79.4" y="103.2">20</text>
<text x="82.9" y="103.2">AWG</text>
<text x="91.6" y="115.7">20</text>
<text x="95.1" y="115.7">AWG</text>
<text x="127.3" y="119">Short</text>
<text x="133.4" y="119">enough</text>
<text x="141.4" y="119">(i.e.</text>
<text x="146.4" y="119">&lt;6</text>
<text x="150.3" y="119">inches)</text>
<text x="127.3" y="121">so</text>
<text x="130.6" y="121">not</text>
<text x="134.8" y="121">using</text>
<text x="141" y="121">shielding</text>
<text x="57.3" y="143.9">AWG</text>
<text x="77.4" y="162.9">Unclear</text>
<text x="85.9" y="162.9">if</text>
<text x="88.4" y="162.9">going</text>
<text x="94.7" y="162.9">to</text>
<text x="97.8" y="162.9">use</text>
<text x="102.2" y="162.9">a</text>
<text x="104.5" y="162.9">Yaw</text>
<text x="109.3" y="162.9">servo</text>
</g>
<g font-size="1.8" fill="#725600">
<text x="70" y="23.7">GSA28_PWR</text>
<text x="178" y="27.5">GMC507_BAK_PWR</text>
<text x="182.6" y="25">GMC507_PWR</text>
<text x="80.2" y="32.6">CAN_GSA_LO_IN</text>
<text x="80.2" y="30.1">CAN_GSA_HI_IN</text>
<text x="156.6" y="33.9">CAN_GMC_HI_IN</text>
<text x="156.2" y="36.4">CAN_GMC_LO_IN</text>
<text x="177.3" y="41.5">CAN_GMC_LO_OUT</text>
<text x="177.8" y="39">CAN_GMC_HI_OUT</text>
<text x="185.9" y="47.9">LIGHTS_HI</text>
<text x="187.6" y="45.3">TOGA_IN</text>
<text x="80.2" y="54.2">CWS</text>
<text x="91.6" y="107.5">PITCH_TRIM_2</text>
<text x="91.6" y="105">PITCH_TRIM_1</text>
<text x="107.4" y="103.7">PITCH_GND</text>
<text x="107.5" y="106.3">PITCH_POS</text>
<text x="107.8" y="108.8">PITCH_REF</text>
<text x="81.5" y="153.3">CAN_GSA_HI_OUT</text>
<text x="82.7" y="155.8">CAN_GSA_LO_OUT</text>
<text x="20.2" y="201.5">GND_BUS</text>
</g>
<g font-size="1.8" fill="#0f0f0f">
<text x="55.9" y="28.9">White/Blue</text>
<text x="55.9" y="31.4">White</text>
<text x="193.7" y="32.7">White/Blue</text>
<text x="199.2" y="35.2">White</text>
<text x="55.9" y="92.4">White/Blue</text>
<text x="55.9" y="94.9">White</text>
<text x="55.9" y="103.8">White</text>
<text x="55.9" y="106.3">White/Blue</text>
<text x="121.4" y="102.5">White/Orange</text>
<text x="123.9" y="107.6">White/Blue</text>
<text x="129.4" y="105.1">White</text>
<text x="55.9" y="112.7">Red/White</text>
<text x="55.9" y="110.1">Red</text>
<text x="124.6" y="110.1">Red/White</text>
<text x="130.9" y="112.7">Red</text>
<text x="55.9" y="152.1">White/Blue</text>
<text x="55.9" y="154.6">White</text>
</g>
</svg>
